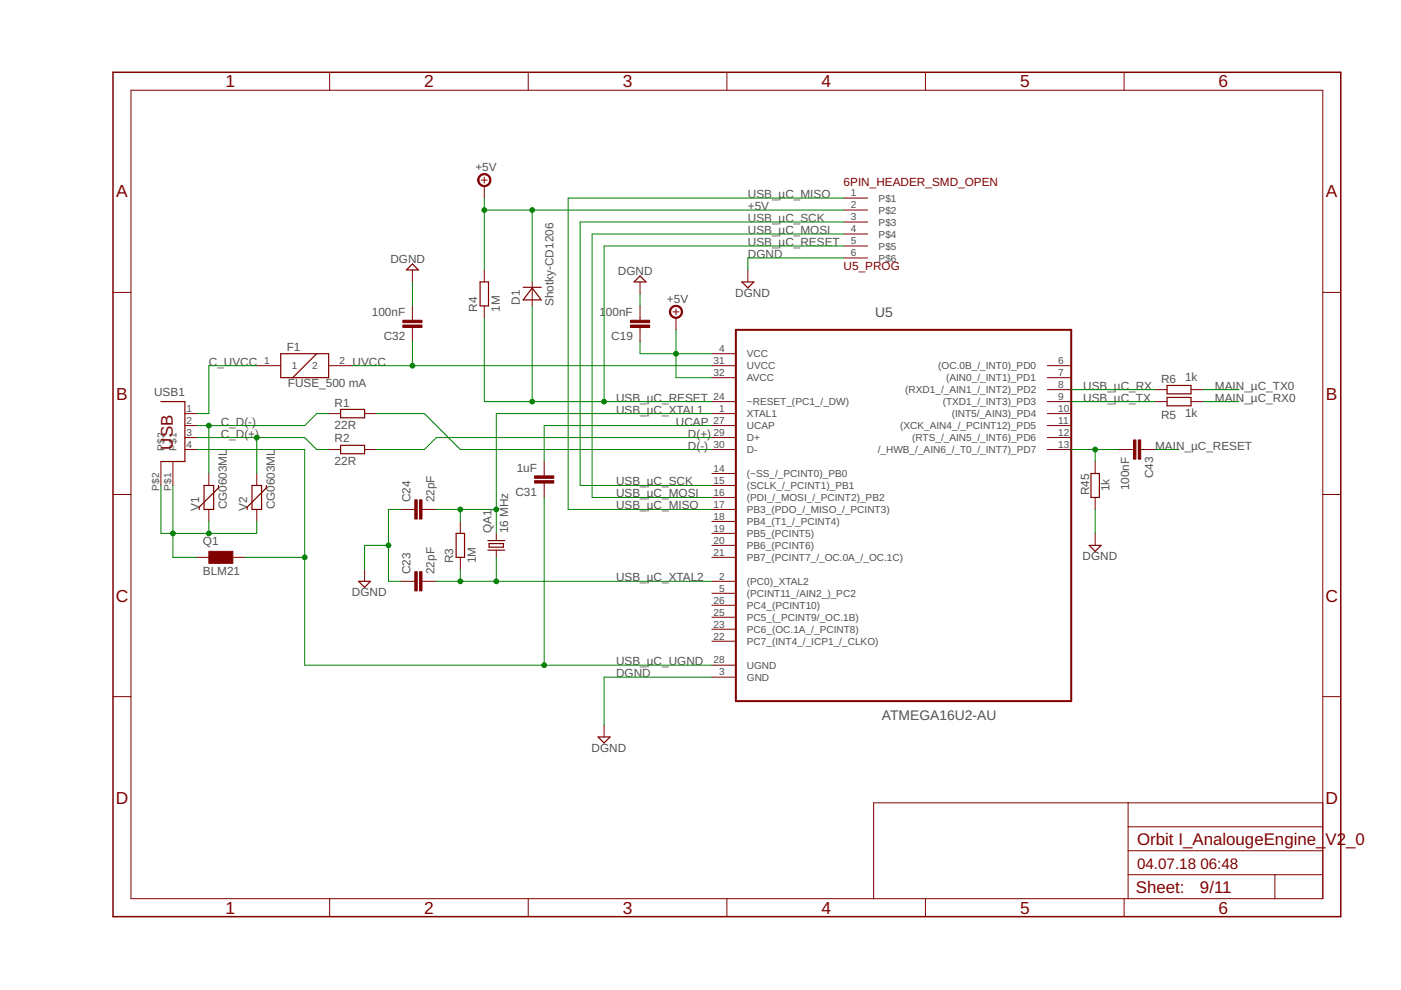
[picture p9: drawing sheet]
<svg xmlns="http://www.w3.org/2000/svg" width="297mm" height="210mm" viewBox="0 0 297 210" stroke-linecap="round" stroke-linejoin="round" font-family="sans-serif">
<g fill="none" stroke="#800000" stroke-width=".21">
<path d="M27.8 19.1h252.7v171.4h-252.7zM69.9 15.3v3.8M112 15.3v3.8M154.1 15.3v3.8M196.2 15.3v3.8M238.3 15.3v3.8M102 38.2h1.3M102.7 37.5v1.3M102.7 39.5v2.5M87.4 57.2v2.6M102.7 57.2v2.6M112.8 59.8v5.1"/>
<path d="M135.7 59.8v2.5M158.6 57.2v2.6M178.9 42h5.1M178.9 44.5h5.1M178.9 47.1h5.1M178.9 49.6h5.1M178.9 52.2h5.1M178.9 54.7h5.1M24 62h3.8M54.4 77.5h5.1M69.7 77.5h5.1M87.4 64.9v3"/>
<path d="M87.4 69.4v3.1M102.7 64.9v2.5M135.7 64.9v3M135.7 69.4v3.1M142.7 66.1h1.3M143.3 65.5v1.3M143.3 67.4v2.5M150.9 75h5.1M150.9 77.5h5.1M222 77.5h5.1M280.5 62h3.8M34.1 97.9v5"/>
<path d="M36.7 97.9v5M39.2 87.7h2.5M39.2 90.2h2.5M39.2 92.8h2.5M39.2 95.3h2.5M69.7 87.7h2.5M69.7 95.3h2.5M77.3 87.7h2.5M77.3 95.3h2.5M115.4 97.9v3M150.9 80.1h5.1M150.9 85.2h5.1"/>
<path d="M150.9 87.7h5.1M150.9 90.2h5.1M150.9 92.8h5.1M150.9 95.3h5.1M222 80.1h5.1M222 85.2h5.1M222 87.7h5.1M222 90.2h5.1M222 92.8h5.1M222 95.3h5.1M222 82.6h5.1M232.2 97.9v2.5"/>
<path d="M237.3 95.3h3M241.9 95.3h3M244.9 85.2h2.5M244.9 82.6h2.5M252.5 85.2h2.6M252.5 82.6h2.6M24 104.8h3.8M41.7 118.2h2.6M44.3 100.4v2.5M44.3 108v2.6M49.4 118.2h2.5M54.4 100.4v2.5"/>
<path d="M54.4 108v2.6M84.9 108h3M89.5 108h3M97.6 110.6v2.5M97.6 118.2v2.5M105.2 113.1v1.5M105.2 116.6v1.6M115.4 102.4v3.1M150.9 100.4h5.1M150.9 102.9h5.1M150.9 105.5h5.1M150.9 108h5.1"/>
<path d="M150.9 110.6h5.1M150.9 113.1h5.1M150.9 115.6h5.1M150.9 118.2h5.1M232.2 105.5v2.5M232.2 113.1v2.5M280.5 104.8h3.8M77.3 120.7v2.6M84.9 123.3h3M89.5 123.3h3M150.9 123.3h5.1M150.9 125.8h5.1"/>
<path d="M150.9 128.3h5.1M150.9 130.9h5.1M150.9 133.4h5.1M150.9 136h5.1M24 147.7h3.8M128.1 153.7v2.6M150.9 141h5.1M150.9 143.6h5.1M280.5 147.7h3.8M239.2 170.2v20.3M239.2 175.3h41.3M280.5 170.2h-95.3v20.3"/>
<path d="M69.9 190.5v3.9M112 190.5v3.9M154.1 190.5v3.9M196.2 190.5v3.9M238.3 190.5v3.9M239.2 185.5h41.3M239.2 180.4h41.3M270.3 185.5v5"/>
</g>
<path d="M156 69.9h71.1v78.8h-71.1z" fill="none" stroke="#800000" stroke-width=".42"/>
<path d="M24 15.3h260.3v179.1h-260.3z" fill="none" stroke="#800000" stroke-width=".32"/>
<g fill="none" stroke="#800000" stroke-width=".25">
<path d="M87.4 56l1.3 1.2h-2.5zM101.8 59.8h1.8v5.1h-1.8zM135.7 58.5l1.3 1.3h-2.6zM157.3 59.8h2.5l-1.2 1.2zM59.5 75h10.2v5.1h-10.2zM67.1 75l-5 5.1M110.9 60.9h3.8M112.8 61l1.9 2.6h-3.8zM34.1 85.2h5.1v12.7h-5.1M72.2 86.8h5.1v1.8h-5.1zM72.2 94.4h5.1v1.8h-5.1zM247.4 84.3h5.1v1.7h-5.1z"/>
<path d="M247.4 81.7h5.1v1.8h-5.1zM43.3 102.9h2v5.1h-2zM46.3 102.9v.5l-4.1 4.1v.5M53.4 102.9h2.1v5.1h-2.1zM56.5 102.9v.5l-4.1 4.1v.5M96.7 113.1h1.8v5.1h-1.8zM103.4 114.6h3.6M103.4 116.6h3.6M103.7 115.3h3v.7h-3zM230.9 115.6h2.6l-1.3 1.3zM231.3 100.4h1.8v5.1h-1.8zM76 123.3h2.5l-1.2 1.2z"/>
<path d="M126.8 156.3h2.5l-1.2 1.2z"/>
</g>
<g fill="#800000" stroke="#800000" stroke-width=".21">
<path d="M89 106h.5v4h-.5z"/>
<path d="M87.9 106h.6v4h-.6z"/>
<path d="M89 121.2h.5v4.1h-.5z"/>
<path d="M87.9 121.2h.6v4.1h-.6z"/>
<path d="M44.3 116.9h5.1v2.5h-5.1z"/>
<path d="M113.3 100.9h4.1v.5h-4.1z"/>
<path d="M113.3 101.9h4.1v.5h-4.1z"/>
<path d="M85.4 67.9h4.1v.5h-4.1z"/>
<path d="M85.4 68.9h4.1v.5h-4.1z"/>
<path d="M240.3 93.3h.5v4h-.5z"/>
<path d="M241.3 93.3h.6v4h-.6z"/>
<path d="M133.7 67.9h4v.5h-4z"/>
<path d="M133.7 68.9h4v.5h-4z"/>
</g>
<g fill="#800000" stroke="#800000" stroke-width=".21">
<path d="M142.3 65.2a1.4 1.4 0 0 1 2.2 .2 1.4 1.4 0 0 1-.8 2.1 1.4 1.4 0 0 1-1.8-1.4h.3a1.14 1.14 0 0 1 1.6-1 1.14 1.14 0 0 1 .3 1.8 1.14 1.14 0 0 1-1.9-.5v-.3h-.3z" fill-rule="evenodd"/>
<path d="M101.7 37.2a1.4 1.4 0 0 1 2.2 .3 1.4 1.4 0 0 1-.8 2 1.4 1.4 0 0 1-1.8-1.3h.2a1.15 1.15 0 0 1 1.6-1.1 1.15 1.15 0 0 1 .3 1.9 1.15 1.15 0 0 1-1.8-.5l-.1-.3h-.2z" fill-rule="evenodd"/>
</g>
<g fill="none" stroke="#008000" stroke-width=".21">
<path d="M87.4 59.8v5.1M102.7 44.5h76.2M102.7 42v15.2M112.8 44.5v15.3M178.9 42h-58.4v66h30.4M178.9 52.2h-50.8v33M178.9 54.7h-20.3v2.5M178.9 47.1h-55.9v55.8h27.9M178.9 49.6h-53.4v55.9h25.4M54.4 77.5h-10.1v10.2h-2.6M74.8 77.5h76.1M87.4 72.5v5"/>
<path d="M102.7 67.4v17.8h48.2M112.8 64.9v20.3M135.7 62.3v2.6M135.7 72.5v2.5h15.2M143.3 69.9v10.2h7.6M41.7 92.8h22.9l2.5 2.5h2.6M41.7 95.3h22.9v45.7h86.3M44.3 90.2v10.2M54.4 92.8v7.6M69.7 87.7h-2.6l-2.5 2.5h-22.9M79.8 87.7h10.2l7.6 7.6h53.3M150.9 90.2h-35.5v7.7"/>
<path d="M150.9 87.7h-45.7v25.4M150.9 92.8h-58.4l-2.5 2.5h-10.2M227.1 95.3h10.2M227.1 85.2h17.8M227.1 82.6h17.8M232.2 95.3v2.6M244.9 95.3h5.1M255.1 85.2h7.6M255.1 82.6h7.6M34.1 102.9v10.2h20.3v-2.5M36.7 102.9v15.3h5M44.3 110.6v2.5"/>
<path d="M51.9 118.2h12.7M82.4 115.6h-5.1v5.1M84.9 108h-2.5v15.3h2.5M92.5 108h12.7M97.6 108v2.6M105.2 118.2v5.1M115.4 105.5v35.5M232.2 108v5.1M92.5 123.3h58.4M97.6 120.7v2.6M150.9 143.6h-22.8v10.1"/>
</g>
<g fill="#008000" stroke="#008000" stroke-width=".21">
<circle cx="44.3" cy="90.2" r=".51"/>
<circle cx="54.4" cy="92.8" r=".51"/>
<circle cx="97.6" cy="108" r=".51"/>
<circle cx="105.2" cy="108" r=".51"/>
<circle cx="97.6" cy="123.3" r=".51"/>
<circle cx="105.2" cy="123.3" r=".51"/>
<circle cx="82.4" cy="115.6" r=".51"/>
<circle cx="44.3" cy="113.1" r=".51"/>
<circle cx="36.7" cy="113.1" r=".51"/>
<circle cx="143.3" cy="75" r=".51"/>
<circle cx="102.7" cy="44.5" r=".51"/>
<circle cx="112.8" cy="44.5" r=".51"/>
<circle cx="87.4" cy="77.5" r=".51"/>
<circle cx="64.6" cy="118.2" r=".51"/>
<circle cx="115.4" cy="141" r=".51"/>
<circle cx="112.8" cy="85.2" r=".51"/>
<circle cx="128.1" cy="85.2" r=".51"/>
<circle cx="232.2" cy="95.3" r=".51"/>
</g>
<g font-size="3.7" fill="#800000">
<text x="47.8" y="18.5">1</text>
<text x="89.9" y="18.5">2</text>
<text x="132" y="18.5">3</text>
<text x="174.2" y="18.5">4</text>
<text x="216.3" y="18.5">5</text>
<text x="258.4" y="18.5">6</text>
<text x="24.6" y="41.9">A</text>
<text x="281.1" y="41.9">A</text>
<text x="24.6" y="84.7">B</text>
<text x="281.1" y="84.7">B</text>
<text x="24.5" y="127.6">C</text>
<text x="281" y="127.6">C</text>
<text x="24.5" y="170.4">D</text>
<text x="281" y="170.4">D</text>
<text x="47.8" y="193.7">1</text>
<text x="89.9" y="193.7">2</text>
<text x="132" y="193.7">3</text>
<text x="174.2" y="193.7">4</text>
<text x="216.3" y="193.7">5</text>
<text x="258.4" y="193.7">6</text>
</g>
<g font-size="3.6" fill="#800000">
<text x="36.7" y="95.3" transform="rotate(-90 36.7 95.3)">USB</text>
<text x="241.1" y="179.1">Orbit I_AnalougeEngine_</text>
<text x="281.1" y="179.1">V2_0</text>
<text x="240.8" y="189.4">Sheet:</text>
<text x="254.4" y="189.3">9/11</text>
</g>
<g font-size="3.2" fill="#800000">
<text x="241.1" y="184.2">04.07.18</text>
<text x="254.5" y="184.2">06:48</text>
</g>
<g font-size="2.9" fill="#505050">
<text x="185.6" y="67.1">U5</text>
<text x="187" y="152.6">ATMEGA16U2-AU</text>
</g>
<g font-size="2.5" fill="#505050">
<text x="100.8" y="36.3">+5V</text>
<text x="158.6" y="42">USB_µC_MISO</text>
<text x="158.6" y="44.5">+5V</text>
<text x="158.6" y="47.1">USB_µC_SCK</text>
<text x="158.6" y="52.1">USB_µC_RESET</text>
<text x="158.6" y="49.6">USB_µC_MOSI</text>
<text x="82.8" y="55.8">DGND</text>
<text x="131" y="58.4">DGND</text>
<text x="158.6" y="54.7">DGND</text>
<text x="110.2" y="64.6" transform="rotate(-90 110.2 64.6)">D1</text>
<text x="117.3" y="64.9" transform="rotate(-90 117.3 64.9)">Shotky-CD1206</text>
<text x="141.4" y="64.2">+5V</text>
<text x="155.9" y="62.9">DGND</text>
<text x="78.8" y="67">100nF</text>
<text x="101.2" y="66.1" transform="rotate(-90 101.2 66.1)">R4</text>
<text x="106" y="66.1" transform="rotate(-90 106 66.1)">1M</text>
<text x="127.1" y="67">1</text>
<text x="128.5" y="67">00nF</text>
<text x="44.3" y="77.5">C_UVCC</text>
<text x="60.8" y="74.5">F1</text>
<text x="74.8" y="77.5">UVCC</text>
<text x="81.4" y="72.1">C32</text>
<text x="129.6" y="72.1">C19</text>
<text x="32.7" y="83.9">USB1</text>
<text x="61" y="82.1">FUSE_500 mA</text>
<text x="229.7" y="82.6">USB_µC_RX</text>
<text x="246.2" y="81.1">R6</text>
<text x="251.2" y="80.8">1k</text>
<text x="257.6" y="82.6">MAIN_µC_TX0</text>
<text x="70.9" y="86.2">R1</text>
<text x="130.6" y="87.7">USB_µC_XTAL1</text>
<text x="130.6" y="85.2">USB_µC_RESET</text>
<text x="229.7" y="85.2">USB_µC_TX</text>
<text x="246.2" y="88.7">R5</text>
<text x="251.2" y="88.5">1k</text>
<text x="257.6" y="85.2">MAIN_µC_RX0</text>
<text x="46.8" y="90.2">C_D(-)</text>
<text x="46.8" y="92.8">C_D(+)</text>
<text x="70.9" y="91">22R</text>
<text x="70.9" y="93.8">R2</text>
<text x="143.3" y="90.2">UCAP</text>
<text x="145.9" y="95.3">D(-)</text>
<text x="145.9" y="92.8">D(+)</text>
<text x="244.9" y="95.3">MAIN_µC_RESET</text>
<text x="70.9" y="98.6">22R</text>
<text x="109.6" y="100">1uF</text>
<text x="244.5" y="101.4" transform="rotate(-90 244.5 101.4)">C43</text>
<text x="87.1" y="106.5" transform="rotate(-90 87.1 106.5)">C24</text>
<text x="92.1" y="106.5" transform="rotate(-90 92.1 106.5)">22pF</text>
<text x="109.3" y="105.1">C31</text>
<text x="130.6" y="102.9">USB_µC_SCK</text>
<text x="130.6" y="105.5">USB_µC_MOSI</text>
<text x="231" y="105" transform="rotate(-90 231 105)">R45</text>
<text x="235.2" y="104.2" transform="rotate(-90 235.2 104.2)">1k</text>
<text x="239.4" y="103.9" transform="rotate(-90 239.4 103.9)">100nF</text>
<text x="42.2" y="108.3" transform="rotate(-90 42.2 108.3)">V1</text>
<text x="48.1" y="108" transform="rotate(-90 48.1 108)">CG0603ML</text>
<text x="52.4" y="108.3" transform="rotate(-90 52.4 108.3)">V2</text>
<text x="58.2" y="108" transform="rotate(-90 58.2 108)">CG0603ML</text>
<text x="104.2" y="113.1" transform="rotate(-90 104.2 113.1)">QA1</text>
<text x="107.8" y="113.1" transform="rotate(-90 107.8 113.1)">16 MHz</text>
<text x="130.6" y="108">USB_µC_MISO</text>
<text x="43" y="115.6">Q1</text>
<text x="96.1" y="119.4" transform="rotate(-90 96.1 119.4)">R3</text>
<text x="100.9" y="119.4" transform="rotate(-90 100.9 119.4)">1M</text>
<text x="229.5" y="118.8">DGND</text>
<text x="43" y="122">BLM21</text>
<text x="87.1" y="121.7" transform="rotate(-90 87.1 121.7)">C23</text>
<text x="92.1" y="121.7" transform="rotate(-90 92.1 121.7)">22pF</text>
<text x="130.6" y="123.3">USB_µC_XTAL2</text>
<text x="74.6" y="126.4">DGND</text>
<text x="130.6" y="143.6">DGND</text>
<text x="130.6" y="141">USB_µC_UGND</text>
<text x="125.4" y="159.4">DGND</text>
</g>
<g font-size="2.5" fill="#800000">
<text x="178.9" y="39.5">6PIN_HEADER_SMD_OPEN</text>
<text x="178.9" y="57.2">U5_PROG</text>
</g>
<g font-size="2.1" fill="#505050">
<text x="180.4" y="41.6">1</text>
<text x="180.4" y="44.2">2</text>
<text x="180.4" y="46.7">3</text>
<text x="186.3" y="42.8">P$1</text>
<text x="186.3" y="45.3">P$2</text>
<text x="186.3" y="47.8">P$3</text>
<text x="180.4" y="49.3">4</text>
<text x="180.4" y="51.8">5</text>
<text x="186.3" y="50.4">P$4</text>
<text x="186.3" y="52.9">P$5</text>
<text x="180.4" y="54.3">6</text>
<text x="186.3" y="55.4">P$6</text>
<text x="56" y="77.2">1</text>
<text x="72" y="77.2">2</text>
<text x="151.3" y="77.2">31</text>
<text x="152.5" y="74.6">4</text>
<text x="158.4" y="75.8">VCC</text>
<text x="224.4" y="77.2">6</text>
<text x="61.9" y="78.3">1</text>
<text x="66.2" y="78.3">2</text>
<text x="151.3" y="79.7">32</text>
<text x="158.4" y="78.3">UVCC</text>
<text x="158.4" y="80.8">AVCC</text>
<text x="191.9" y="83.4">(RXD1_/_AIN1_/_INT2)_PD2</text>
<text x="198.9" y="78.3">(OC.0B_/_INT0)_PD0</text>
<text x="200.6" y="80.8">(AIN0_/_INT1)_PD1</text>
<text x="224.4" y="79.7">7</text>
<text x="224.4" y="82.3">8</text>
<text x="39.6" y="87.3">1</text>
<text x="39.6" y="89.9">2</text>
<text x="151.3" y="84.8">24</text>
<text x="151.3" y="89.9">27</text>
<text x="152.5" y="87.3">1</text>
<text x="158.4" y="85.9">~RESET_(PC1_/_DW)</text>
<text x="158.4" y="88.5">XTAL1</text>
<text x="199.9" y="85.9">(TXD1_/_INT3)_PD3</text>
<text x="201.8" y="88.5">(INT5/_AIN3)_PD4</text>
<text x="224.4" y="84.8">9</text>
<text x="224.4" y="87.3">10</text>
<text x="224.4" y="89.9">11</text>
<text x="34.9" y="95.5" transform="rotate(-90 34.9 95.5)">P$2</text>
<text x="37.4" y="95.5" transform="rotate(-90 37.4 95.5)">P$1</text>
<text x="39.6" y="92.4">3</text>
<text x="39.6" y="95">4</text>
<text x="151.3" y="92.4">29</text>
<text x="151.3" y="95">30</text>
<text x="158.4" y="91">UCAP</text>
<text x="158.4" y="93.5">D+</text>
<text x="190.8" y="91">(XCK_AIN4_/_PCINT12)_PD5</text>
<text x="193.4" y="93.5">(RTS_/_AIN5_/_INT6)_PD6</text>
<text x="224.4" y="92.4">12</text>
<text x="224.4" y="95">13</text>
<text x="151.3" y="100">14</text>
<text x="158.4" y="96.1">D-</text>
<text x="158.4" y="101.2">(~SS_/_PCINT0)_PB0</text>
<text x="186.1" y="96.1">/_HWB_/_AIN6_/_T0_/_INT7)_PD7</text>
<text x="33.8" y="104" transform="rotate(-90 33.8 104)">P$2</text>
<text x="36.3" y="104" transform="rotate(-90 36.3 104)">P$1</text>
<text x="151.3" y="102.6">15</text>
<text x="151.3" y="105.1">16</text>
<text x="151.3" y="107.7">17</text>
<text x="158.4" y="103.7">(SCLK_/_PCINT1)_PB1</text>
<text x="158.4" y="106.2">(PDI_/_MOSI_/_PCINT2)_PB2</text>
<text x="151.3" y="110.2">18</text>
<text x="151.3" y="112.7">19</text>
<text x="158.4" y="108.8">PB3_(PDO_/_MISO_/_PCINT3)</text>
<text x="158.4" y="111.3">PB4_(T1_/_PCINT4)</text>
<text x="158.4" y="113.9">PB5_(PCINT5)</text>
<text x="151.3" y="115.3">20</text>
<text x="151.3" y="117.8">21</text>
<text x="158.4" y="116.4">PB6_(PCINT6)</text>
<text x="158.4" y="118.9">PB7_(PCINT7_/_OC.0A_/_OC.1C)</text>
<text x="152.5" y="122.9">2</text>
<text x="152.5" y="125.4">5</text>
<text x="158.4" y="124">(PC0)_XTAL2</text>
<text x="151.3" y="128">26</text>
<text x="151.3" y="130.5">25</text>
<text x="158.4" y="126.6">(PCINT11_/AIN2_)_PC2</text>
<text x="158.4" y="129.1">PC4_(PCINT10)</text>
<text x="158.4" y="131.6">PC5_(_PCINT9/_OC.1B)</text>
<text x="151.3" y="133.1">23</text>
<text x="151.3" y="135.6">22</text>
<text x="158.4" y="134.2">PC6_(OC.1A_/_PCINT8)</text>
<text x="158.4" y="136.7">PC7_(INT4_/_ICP1_/_CLKO)</text>
<text x="151.3" y="140.7">28</text>
<text x="152.5" y="143.2">3</text>
<text x="158.4" y="141.8">UGND</text>
<text x="158.4" y="144.3">GND</text>
</g>
</svg>
